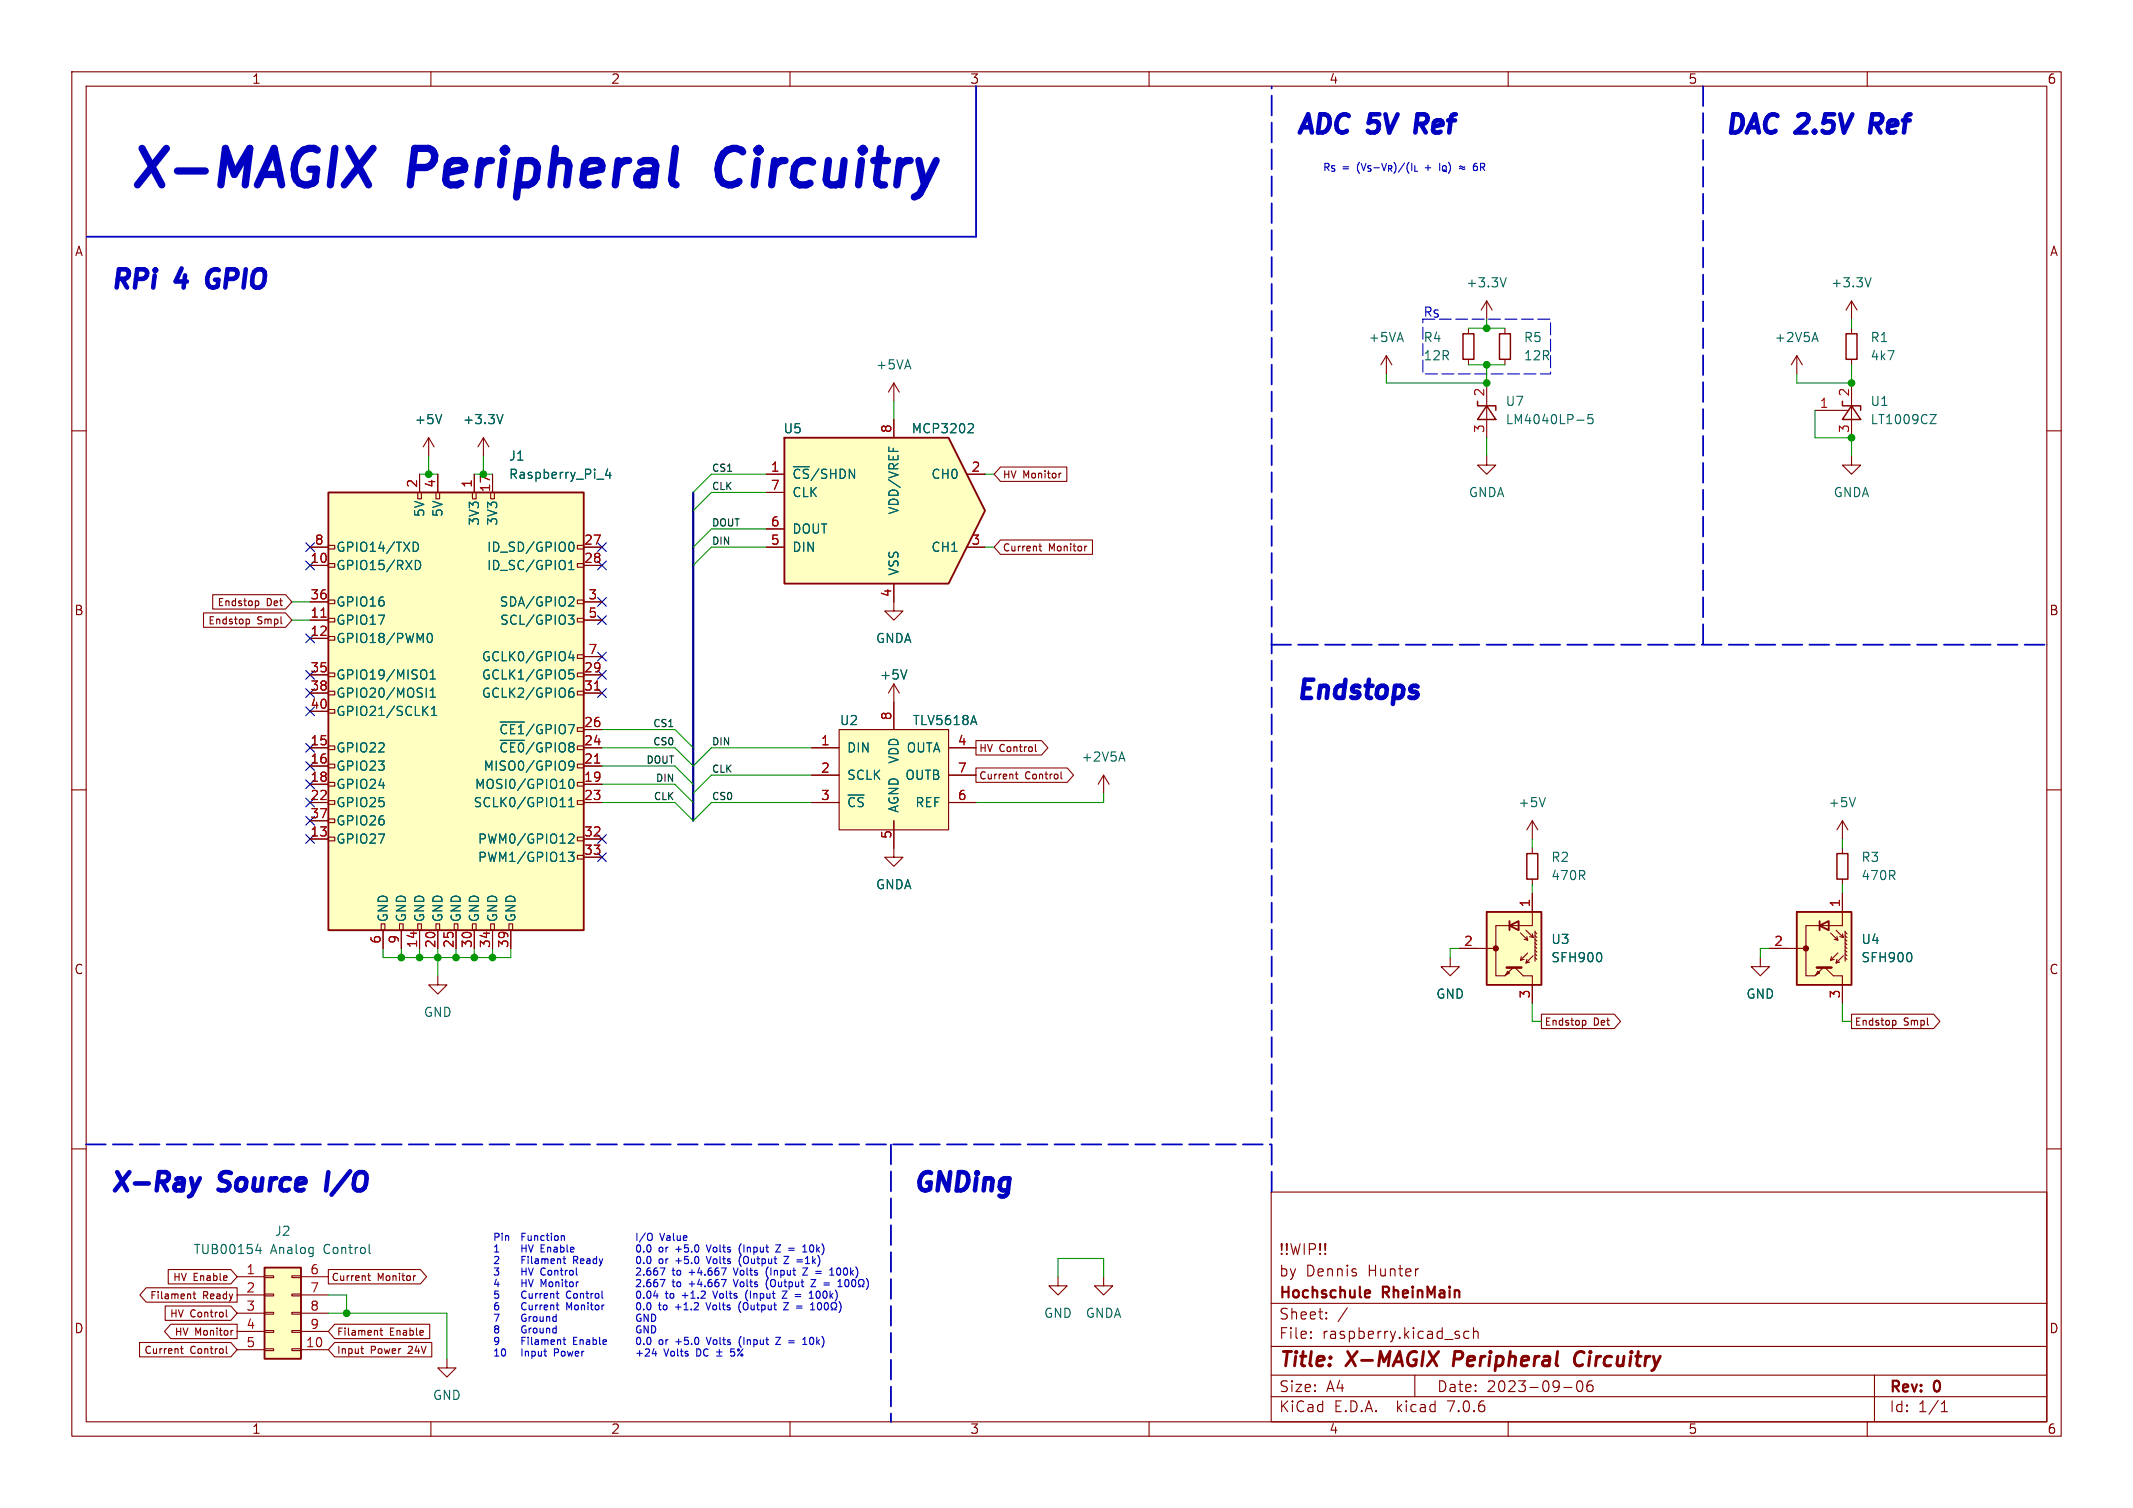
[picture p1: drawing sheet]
<svg xmlns="http://www.w3.org/2000/svg" width="297mm" height="210mm" viewBox="0 0 297 210" stroke-linecap="round" stroke-linejoin="round" font-family="sans-serif">
<g fill="none" stroke="#840000" stroke-width=".15">
<path d="M10 10h277v190h-277zM12 12h273v186h-273zM60 10v2M110 10v2M160 10v2M210 10v2M260 10v2M10 60h2M204.5 45.7v.8M204.5 50v.8M207 53.3v7.7M209.5 45.7v.8"/>
<path d="M209.5 50v.8M252.7 57.2h4.7M257.8 53.3v7.7M257.8 45.7v.8M257.8 50v.8M285 60h2M43.2 78.7h2.5M43.2 76.2h2.5M45.7 78.5h.9v.5h-.9zM45.7 75.9h.9v.6h-.9zM58.2 68.6h.5v.9h-.5zM58.4 66v2.6"/>
<path d="M60.7 68.6h.5v.9h-.5zM61 66v2.6M65.8 68.6h.5v.9h-.5zM66 66v2.6M68.3 68.6h.5v.9h-.5zM68.6 66v2.6M80.4 78.5h.9v.5h-.9zM80.4 75.9h.9v.6h-.9zM81.3 78.7h2.5M81.3 76.2h2.5M207 63.5v1.3h1.3l-1.3 1.2-1.3-1.2h1.3M43.2 86.4h2.5"/>
<path d="M43.2 88.9h2.5M43.2 94h2.5M43.2 83.8h2.5M43.2 96.5h2.5M43.2 99.1h2.5M45.7 98.8h.9v.5h-.9zM45.7 96.3h.9v.5h-.9zM45.7 93.7h.9v.5h-.9zM45.7 88.6h.9v.6h-.9zM45.7 86.1h.9v.5h-.9zM45.7 83.6h.9v.5h-.9zM80.4 96.3h.9v.5h-.9z"/>
<path d="M80.4 93.7h.9v.5h-.9zM80.4 91.2h.9v.5h-.9zM80.4 86.1h.9v.5h-.9zM80.4 83.6h.9v.5h-.9zM81.3 86.4h2.5M81.3 94h2.5M81.3 83.8h2.5M81.3 96.5h2.5M81.3 91.4h2.5M124.5 97.8v3.8M10 110h2M43.2 104.1h2.5"/>
<path d="M43.2 111.8h2.5M43.2 116.8h2.5M43.2 106.7h2.5M43.2 109.2h2.5M43.2 114.3h2.5M45.7 116.6h.9v.5h-.9zM45.7 114h.9v.6h-.9zM45.7 111.5h.9v.5h-.9zM45.7 109h.9v.5h-.9zM45.7 106.4h.9v.5h-.9zM45.7 103.9h.9v.5h-.9zM80.4 119.1h.9v.5h-.9z"/>
<path d="M80.4 116.6h.9v.5h-.9zM80.4 111.5h.9v.5h-.9zM80.4 109h.9v.5h-.9zM80.4 106.4h.9v.5h-.9zM81.3 104.1h2.5M81.3 111.8h2.5M81.3 116.8h2.5M81.3 106.7h2.5M81.3 109.2h2.5M81.3 101.6h2.5M81.3 119.4h2.5M113 104.1h3.8"/>
<path d="M113 108h3.8M113 111.8h3.8M116.8 101.6h15.3v14h-15.3zM124.5 114.3v5.1h1.2l-1.2 1.3-1.3-1.3h1.3M132.1 104.1h3.8M132.1 108h3.8M132.1 111.8h3.8M153.7 108l-.8 1.2M153.7 108v2.5M153.7 108l.7 1.2M256.5 118.1v.8M285 110h2"/>
<path d="M53.1 128.7h.5v.8h-.5zM53.3 129.5v2.6M55.6 128.7h.5v.8h-.5zM55.9 129.5v2.6M58.2 128.7h.5v.8h-.5zM58.4 129.5v2.6M60.7 128.7h.5v.8h-.5zM61 135.9v1.3h1.2l-1.2 1.2-1.3-1.2h1.3M61 129.5v2.6M63.2 128.7h.6v.8h-.6zM63.5 129.5v2.6M65.8 128.7h.5v.8h-.5z"/>
<path d="M66 129.5v2.6M68.3 128.7h.5v.8h-.5zM68.6 129.5v2.6M70.9 128.7h.5v.8h-.5zM71.1 129.5v2.6M245.1 133.4v1.2h1.3l-1.3 1.3-1.3-1.3h1.3M256.5 122.4v.8M10 160h2M285 160h2M33 177.8h3.8M36.8 177.7h1.3v.2h-1.3zM40.6 177.7h1.3v.2h-1.3z"/>
<path d="M41.9 177.8h3.8M177 166h108v32h-108zM197.4 176.7h.1M33 188h3.8M33 180.3h3.8M33 182.9h3.8M33 185.4h3.8M36.8 187.8h1.3v.3h-1.3zM36.8 185.3h1.3v.2h-1.3zM36.8 182.8h1.3v.2h-1.3zM36.8 180.2h1.3v.3h-1.3zM40.6 187.8h1.3v.3h-1.3z"/>
<path d="M40.6 185.3h1.3v.2h-1.3zM40.6 182.8h1.3v.2h-1.3zM40.6 180.2h1.3v.3h-1.3zM41.9 188h3.8M41.9 180.3h3.8M41.9 182.9h3.8M41.9 185.4h3.8M60 198v2M62.2 189.2v1.3h1.3l-1.3 1.3-1.2-1.3h1.2M110 198v2M160 198v2M177 194.5h108"/>
<path d="M177 191.5h108M177 187.5h108M177 181.5h108M182.5 186.3h.1l-.1 .1M182.5 186.3v.1M182.5 185.5v.1M182.5 185.5h.1l-.1 .1M184.7 183.6v.1M184.7 183.6h-.1l.1 .1M184.7 182.8v.1M184.7 182.8h-.1l.1 .1M187.6 182.1l-1.3 2"/>
<path d="M197 191.5v3M204.5 185.5l-.4-.1-.3 .3v.4l.2 .2 .1 .1 .4-.1M205.2 185.5a.37 .37 0 0 1 .6 .1v.8M205.2 184.9v1.5M210 198v2M217.7 193.2h1.2M219.7 192.4a.36 .36 0 0 1 .3-.1 .36 .36 0 0 1 .3 .3 .77 .77 0 0 1-.4 1.2 .91 .91 0 0 1-.2-1.4zM221.2 192.4a1.17 1.17 0 0 0-.1 1.3l.1 .1 .5-.1 .1-.2v-.3l-.3-.3h-.3l-.2 .3M260 198v2M261 191.5v6.5M270.3 196.6h.9M270.3 195.5l.4-.4v1.5"/>
</g>
<path d="M202.6 188.2l-.3 2M220.2 188.2a1.13 1.13 0 0 0-.9 .7 1.13 1.13 0 0 0 .2 1.2l.3 .1 .5-.1" fill="none" stroke="#840000" stroke-width=".4"/>
<path d="M190.3 179.7l.4 .1 .1 .2-.7 .2M190.7 180.6l-.4 .1" fill="none" stroke="#840000" stroke-width=".3"/>
<path d="M203.7 46.5h1.5v3.5h-1.5zM205.7 55.9v.6h2.6v.7M207 56.5l1.3 1.9h-2.6zM208.8 46.5h1.5v3.5h-1.5zM256.5 55.9v.6h2.6v.7M257 46.5h1.6v3.5h-1.6zM257.8 56.5l1.3 1.9h-2.6zM255.8 118.9h1.5v3.5h-1.5z" fill="none" stroke="#840000" stroke-width=".2"/>
<g fill="#ffffc2" stroke="#ffffc2" stroke-width=".14">
<path d="M116.8 101.6h15.3v14h-15.3z"/>
<path d="M36.8 176.5h5.1v12.7h-5.1z"/>
<path d="M45.7 68.6h35.6v60.9h-35.6z"/>
</g>
<g fill="none" stroke="#006464" stroke-width=".15">
<path d="M219.6 58.5h.9M221.8 57.7h-.6l-.1 .6 .2-.1 .4 .1 .1 .2v.4l-.2 .1h-.3l-.2-.1M268.7 57.7h.9l-.9 1.3h.9M57.5 75.5a.64 .64 0 0 1 .8 .6 .64 .64 0 0 1-.8 .7M57.8 78a.64 .64 0 0 1 .8 .7 .64 .64 0 0 1-.8 .6M79.2 79.3h.7M79.2 78.4l.4-.4v1.3M79.4 75.6l.2-.1a.79 .79 0 0 1 0 1.3l-.2-.1M83.1 66.7h1M84.6 65.3l-.3 .9h.8M84.9 65.8v.8M59.1 98.9l.5 .7"/>
<path d="M59.4 93.5v.9M59.5 88.7l.1-.4 .3-.1a.79 .79 0 0 1 0 1.3l-.3-.1-.1-.4M59.6 98.4l-.7 .7M59.9 94.6h.7M59.9 97.1h.7M59.9 93.7l.4-.4v1.3M59.9 96.2l.4-.4v1.3M60.1 99.6h.7M60.1 98.7l.3-.3v1.2M79.1 85.7h.8l-.4 .5 .4 .1v.4l-.2 .2h-.4M79.2 96.6l.2-.3 .4 .1 .1 .2v.3l-.2 .2-.4-.1-.1-.1M79.4 83.1l.4 .1 .1 .3v.2l-.8 .7h.8"/>
<path d="M79.5 90.7l-.3 .9h.8M79.8 95.8a.5 .5 0 0 0-.6 .6M79.8 91.2v.8M79.9 93.3h-.6l-.1 .6 .2-.1h.4l.1 .2v.4l-.2 .2h-.3l-.2-.2M135.6 99.6l.4 1.3M69.6 103.1h3.4M69.6 100.6h3.4M78 112.3h.7M79.1 118.7h.8l-.4 .5 .4 .1v.5l-.2 .2-.5-.1M79.2 116.3l.2-.2h.3l.2 .2v.2v.2l-.8 .7h.8M79.2 112.3h.7M79.2 111.4l.4-.3v1.2"/>
<path d="M79.3 108.7l.3-.2a.79 .79 0 0 1 0 1.3l-.2-.1-.1-.1-.1-.6zM79.9 106.5l-.2 .3-.4-.1-.1-.2v-.3l.1-.1 .4-.1 .2 .1a.84 .84 0 0 1-.3 1.2h-.3M155.9 105.6h.6M156.2 104.7l.4 1.3M35.9 173.2l-.3 .9h.8M36.2 173.7v.9M51.4 173.3v1.1l.2 .2"/>
</g>
<path d="M45.7 68.6h35.6v60.9h-35.6zM36.8 176.5h5.1v12.7h-5.1z" fill="none" stroke="#840000" stroke-width=".25"/>
<path d="M44.7 85.9h.7M82.8 96.1h.7M82.8 106.3h.7" fill="none" stroke="#a90000" stroke-width=".15"/>
<path d="M250.2 127h7.6v10.2h-7.6z" fill="#ffffc2"/>
<circle cx="251.5" cy="132.1" r=".36" fill="#840000" stroke="#840000" stroke-width=".15"/>
<path d="M250.2 127h7.6v10.2h-7.6zM253.4 128.9l1.2-.6v1.2zM253.4 128.3v1.2" fill="none" stroke="#840000" stroke-width=".25"/>
<g fill="none" stroke="#840000" stroke-width=".15">
<path d="M124.5 53.3v2.6M124.5 53.3l-.8 1.3M124.5 53.3l.7 1.3M193 49.5l-.7 1.3M193 49.5v2.6M193 49.5l.8 1.3M59.7 61l-.8 1.2M59.7 61v2.5M59.7 61l.8 1.2M67.3 61l-.8 1.2M67.3 61v2.5M67.3 61l.8 1.2"/>
<path d="M124.5 95.3l-.8 1.2M124.5 95.3v2.5M124.5 95.3l.7 1.2M213.4 114.3l-.8 1.3M213.4 114.3v2.5M213.4 118.1v.8M213.4 114.3l.7 1.3M213.4 122.4v.8M246.4 132.1h5.1M253.1 135.3l.3 .2-.5 .3zM254.1 134.7l1.2 1.2h1.2v3.8M254.9 129.9l1 1-.1-.5"/>
<path d="M255 133.2l-.1 .5M255.4 130.8l.5 .1M255.7 129.5l1 1.1-.2-.6M255.8 133.6l-.1 .5M255.9 132.7l-1 1 .5-.1M256.2 130.4l.5 .2M256.5 124.5v4.4h-5v7h1.2l1.2-1.2M256.7 133.1l-1 1 .5-.1M256.9 129.8l.3 .2M256.9 130.3l.3 .3M256.9 130.8l.3 .3M256.9 131.3l.3 .3"/>
<path d="M256.9 131.8l.3 .3M256.9 132.3l.3 .3M256.9 132.8l.3 .3M256.9 133.4l.3 .2M256.9 129.7v4.2"/>
</g>
<path d="M253 134.7h2" fill="none" stroke="#840000" stroke-width=".36"/>
<path d="M61.5 57.7l-.4 1.3M70 57.7l-.4 1.3M126.3 93.3l-.4 1.3M215.2 111.1l-.4 1.2M266.1 132.8l.1 .3-.1 .7" fill="none" stroke="#006464" stroke-width=".15"/>
<path d="M212.6 118.9h1.5v3.5h-1.5z" fill="none" stroke="#840000" stroke-width=".2"/>
<path d="M207 127h7.6v10.2h-7.6z" fill="#ffffc2"/>
<circle cx="208.3" cy="132.1" r=".36" fill="#840000" stroke="#840000" stroke-width=".15"/>
<path d="M207 127h7.6v10.2h-7.6zM210.2 128.9l1.3-.6v1.2zM210.2 128.3v1.2" fill="none" stroke="#840000" stroke-width=".25"/>
<g fill="none" stroke="#840000" stroke-width=".15">
<path d="M207 41.9l-.8 1.3M207 41.9v2.6M207 41.9l.8 1.3M201.9 133.4v1.2h1.3l-1.3 1.3-1.2-1.3h1.2M203.2 132.1h5.1M209.9 135.3l.3 .2-.5 .3zM210.9 134.7l1.2 1.2h1.3v3.8M211.7 129.9l1 1-.1-.5M211.8 133.2l-.1 .5M212.2 130.8l.5 .1M212.5 129.5l1 1.1-.1-.6M212.6 133.6l-.1 .5"/>
<path d="M212.7 132.7l-1 1 .5-.1M213 130.4l.5 .2M213.4 124.5v4.4h-5.1v7h1.2l1.2-1.2M213.5 133.1l-1 1 .5-.1M213.7 129.8l.3 .2M213.7 130.3l.3 .3M213.7 130.8l.3 .3M213.7 131.3l.3 .3M213.7 131.8l.3 .3M213.7 132.3l.3 .3M213.7 132.8l.3 .3M213.7 133.4l.3 .2"/>
<path d="M213.7 129.7v4.2"/>
</g>
<path d="M209.8 134.7h2" fill="none" stroke="#840000" stroke-width=".36"/>
<path d="M209.7 38.7l-.4 1.2M222.9 132.8l.1 .3-.1 .7" fill="none" stroke="#006464" stroke-width=".15"/>
<path d="M109.2 61h22.9l5.1 10.1-5.1 10.2h-22.9z" fill="#ffffc2"/>
<path d="M109.2 61h22.9l5.1 10.1-5.1 10.2h-22.9z" fill="none" stroke="#840000" stroke-width=".25"/>
<g fill="none" stroke="#840000" stroke-width=".15">
<path d="M124.5 58.4v2.6M250.2 49.5l-.8 1.3M250.2 49.5v2.6M250.2 49.5l.8 1.3M257.8 41.9l-.8 1.3M257.8 41.9v2.6M257.8 41.9l.8 1.3M43.2 76.2h2.5M43.2 78.7h2.5M58.4 66v2.6M61 66v2.6M66 66v2.6"/>
<path d="M68.6 66v2.6M81.3 76.2h2.5M81.3 78.7h2.5M106.7 66h2.5M106.7 76.2h2.5M106.7 73.7h2.5M106.7 68.6h2.5M134.6 66h2.6M134.6 76.2h2.6M139.3 65h9.2v2h-9.2l-.9-1zM139.3 75.2h12.8v2h-12.8l-.9-1zM144.7 76.1h.3"/>
<path d="M144.8 75.7v.9l.2 .1M147.8 65.9h-.2M151.3 76.1h-.2M257.8 63.5v1.3h1.3l-1.3 1.2-1.3-1.2h1.3M28.3 85.4h11.5l.8 1-.8 1h-11.5zM29.6 82.8h10.2l.8 1-.8 1h-10.2zM34.4 86.2l.3 .1v.1v.4l-.3 .1M35.7 83.7h.2l.1 .2v.4h-.3M43.2 86.4h2.5M43.2 88.9h2.5M43.2 94h2.5M43.2 83.8h2.5"/>
<path d="M43.2 96.5h2.5M43.2 99.1h2.5M81.3 86.4h2.5M81.3 94h2.5M81.3 83.8h2.5M81.3 96.5h2.5M81.3 91.4h2.5M124.5 81.3v3.8h1.2l-1.2 1.3-1.3-1.3h1.3M124.5 97.8v3.8M43.2 104.1h2.5M43.2 111.8h2.5M43.2 116.8h2.5"/>
<path d="M43.2 106.7h2.5M43.2 109.2h2.5M43.2 114.3h2.5M81.3 104.1h2.5M81.3 111.8h2.5M81.3 116.8h2.5M81.3 106.7h2.5M81.3 109.2h2.5M81.3 101.6h2.5M81.3 119.4h2.5M113 104.1h3.8M113 108h3.8"/>
<path d="M113 111.8h3.8M124.5 114.3v3.8M132.1 104.1h3.8M132.1 108h3.8M132.1 111.8h3.8M135.9 103.1h9.1l.9 1-.9 1h-9.1zM135.9 106.9h12.7l.9 1.1-.9 1h-12.7zM141.4 107.8h.3M141.5 107.5v.8l.2 .2M144.2 103.7v.8l.1 .2M147.7 107.5v.8l.2 .2M256.5 114.3l-.7 1.3"/>
<path d="M256.5 114.3v2.5M256.5 114.3l.8 1.3M53.3 129.5v2.6M55.9 129.5v2.6M58.4 129.5v2.6M61 129.5v2.6M63.5 129.5v2.6M66 129.5v2.6M68.6 129.5v2.6M71.1 129.5v2.6M203.2 132.1h2.5M213.4 124.5v2.5"/>
<path d="M213.4 137.2v2.5M246.4 132.1h2.5M256.5 124.5v2.5M256.5 137.2v2.5M214.6 141.2h10.2l.9 1-.9 1h-10.2zM220.4 142.1h.3l.1 .2v.4l-.4 .1M257.8 141.2h11.4l.9 1-.9 1h-11.4zM263.6 142.1h.2l.2 .2v.4l-.4 .1M20.4 179.3h12.6v2h-12.6l-.9-1zM23.4 176.8h8.7l.9 1-.9 1h-8.7zM27 179.9v.8l.3 .2M45.7 176.8h12.8l.9 1-.9 1h-12.8z"/>
<path d="M51.2 177.7h.4M51.3 177.3v.9l.3 .1M57.9 177.7h-.2M147.3 177.8v1.3h1.3l-1.3 1.2-1.3-1.2h1.3M153.7 177.8v1.3h1.2l-1.2 1.2-1.3-1.2h1.3M19.4 187h12.7l.9 1-.9 1h-12.7zM23 181.9h9.1l.9 1-.9 1h-9.1zM23.8 184.4h9.2v2h-9.2l-.9-1zM25.1 187.8h.4M25.3 187.5v.8l.2 .2M26.9 180.2h.4M31.5 187.5v.8l.2 .2"/>
<path d="M31.5 182.4v.9l.2 .1M32.4 185.3l-.2 .1M46.6 187h13.5v2h-13.5l-.9-1zM46.6 184.4h13.2v2h-13.2l-.9-1zM50.2 187.8h.4M50.4 188.3l.2 .2M52.9 185.3h.4M53 184.9v.9l.3 .1"/>
</g>
<g fill="none" stroke="#006464" stroke-width=".15">
<path d="M260.5 38.7l-.4 1.2M61.5 57.7l-.4 1.3M70 57.7l-.4 1.3M135 59l.4 .1 .1 .3v.1l-.7 .8h.7M252.4 47.2h.6M252.7 46.3l.5 1.3M57.5 75.5a.64 .64 0 0 1 .8 .6 .64 .64 0 0 1-.8 .7M57.8 78a.64 .64 0 0 1 .8 .7 .64 .64 0 0 1-.8 .6M79.2 79.3h.7M79.2 78.4l.4-.4v1.3M79.4 75.6l.2-.1a.79 .79 0 0 1 0 1.3l-.2-.1M83.1 66.7h1"/>
<path d="M84.6 65.3l-.3 .9h.8M84.9 65.8v.8M59.1 98.9l.5 .7M59.4 93.5v.9M59.5 88.7l.1-.4 .3-.1a.79 .79 0 0 1 0 1.3l-.3-.1-.1-.4M59.6 98.4l-.7 .7M59.9 94.6h.7M59.9 97.1h.7M59.9 93.7l.4-.4v1.3M59.9 96.2l.4-.4v1.3M60.1 99.6h.7M60.1 98.7l.3-.3v1.2"/>
<path d="M79.1 85.7h.8l-.4 .5 .4 .1v.4l-.2 .2h-.4M79.2 96.6l.2-.3 .4 .1 .1 .2v.3l-.2 .2-.4-.1-.1-.1M79.4 83.1l.4 .1 .1 .3v.2l-.8 .7h.8M79.5 90.7l-.3 .9h.8M79.8 95.8a.5 .5 0 0 0-.6 .6M79.8 91.2v.8M79.9 93.3h-.6l-.1 .6 .2-.1h.4l.1 .2v.4l-.2 .2h-.3l-.2-.2M126.3 93.3l-.4 1.3M135.6 99.6l.4 1.3M69.6 103.1h3.4M69.6 100.6h3.4M78 112.3h.7"/>
<path d="M79.1 118.7h.8l-.4 .5 .4 .1v.5l-.2 .2-.5-.1M79.2 116.3l.2-.2h.3l.2 .2v.2v.2l-.8 .7h.8M79.2 112.3h.7M79.2 111.4l.4-.3v1.2M79.3 108.7l.3-.2a.79 .79 0 0 1 0 1.3l-.2-.1-.1-.1-.1-.6zM79.9 106.5l-.2 .3-.4-.1-.1-.2v-.3l.1-.1 .4-.1 .2 .1a.84 .84 0 0 1-.3 1.2h-.3M258.4 111.1l-.5 1.2M222.9 132.8l.1 .3-.1 .7M266.1 132.8l.1 .3-.1 .7"/>
</g>
<path d="M197.2 17.2h1M197.8 17.2l.7 1.3M198.4 15.9h-1l-.3 2.6M260.5 17.2h1M261.1 17.2l.7 1.3M261.7 15.9h-1l-.3 2.6M29.9 37.5a1.52 1.52 0 0 0-.7 2.4l.6 .1M26.6 164.1l.4 1.7M27 165.8l-.3 .6M27.8 164.1l-.8 1.7M45.7 163.2l-.3 2.6M48.8 163.1l-2.6 3.3" fill="none" stroke="#0000c2" stroke-width=".63"/>
<path d="M52 20.7l-4.1 5M100.7 21.4a3.6 3.6 0 0 0-.4 3.6l.4 .5" fill="none" stroke="#0000c2" stroke-width="1"/>
<g fill="none" stroke="#0000c2" stroke-width=".15">
<path d="M177.1 12h.1M237.1 89.8h.1M285 89.8h.1M177 159.3v.1M72.7 173.4v1M72.7 176.6v1M72.7 178.2v1M72.7 173.8h.6M72.7 177.1h.6M72.7 178.7h.6M73.3 173.4v1M73.3 176.6v1"/>
<path d="M73.3 178.2v1M73.6 173.4l.3 1 .4-1M73.6 176.6l.3 1 .4-1M73.6 178.2l.3 1 .4-1M75.5 175.4l.2-.1 .2 .1M75.9 175.4l.1-.1 .3 .1v.6M75.9 175.4v.6M76.7 175.6l.5-.1v-.1l-.3-.1-.2 .1 .1 .5h.4M77.6 179.8v.9l.2 .1M77.6 175.4l.2-.1 .2 .1 .1 .6M77.6 175.3v.7M78.4 175.3h.4"/>
<path d="M78.5 175v.8l.3 .2M88.6 176.7l.4-.1 .2 .3-.6 .7h.6M88.6 178.3l.4-.1 .2 .3-.6 .7h.6M88.7 171.7v1M88.7 175.1l.2-.1a.53 .53 0 0 1 .3 .5 .53 .53 0 0 1-.3 .5l-.2-.1-.1-.3zM88.8 173.4h.1a.53 .53 0 0 1 .3 .5 .53 .53 0 0 1-.3 .5 .66 .66 0 0 1-.1-1zM88.8 179.8h.1a.53 .53 0 0 1 .3 .5 .53 .53 0 0 1-.3 .5 .66 .66 0 0 1-.1-1zM89.6 174.3v.1M89.6 175.9v.1M89.6 177.5v.1M89.6 179.1v.1M89.9 171.7l-.9 1.3"/>
<path d="M90.2 171.9l.2-.2a.34 .34 0 0 1 .4 .4v.3a.33 .33 0 0 1-.3 .4 .33 .33 0 0 1-.3-.4zM90.3 175a.57 .57 0 0 0 .1 1l.1-.1M90.4 175l.1 .1M90.5 179.8h-.1a.53 .53 0 0 0-.4 .5 .53 .53 0 0 0 .4 .5h.1M90.5 176.6h-.2a.67 .67 0 0 0 0 1l.3-.1v-.3l-.2-.2h-.2l-.1 .2M90.5 178.2h-.2a.67 .67 0 0 0 0 1l.3-.1v-.3l-.2-.2h-.1l-.2 .2M91.3 176.6h-.1a.67 .67 0 0 0 0 1l.3-.1 .1-.3-.2-.2h-.3l-.1 .2M91.5 178.2h-.3a.67 .67 0 0 0 0 1l.3-.1 .1-.3-.2-.2h-.2l-.2 .2M92.1 173.7l.2 .2v.3l-.2 .2M92.7 175.3v.7M92.8 179.8v.9l.2 .1M93 175.3l-.3 .2"/>
<path d="M93.6 176.9h.4M93.6 178.5h.4M93.9 177.6h.1M93.9 179.2h.1M94.4 178.5l-.1 .2v.3l.1 .2M94.4 176.9l-.1 .2v.3l.1 .2M96.3 174.3v.1M96.8 175.1l.2-.1a.53 .53 0 0 1 .3 .5 .53 .53 0 0 1-.3 .5l-.2-.1-.1-.3zM97.2 173.4h-.1a.53 .53 0 0 0-.4 .5 .53 .53 0 0 0 .4 .5l.1-.1M99.5 177.2l.2-.2h.2l.2 .2v.2l-.2 .2-.3-.1-.1-.1M99.5 178.8l.2-.2h.2l.2 .2v.2l-.2 .2h-.2l-.2-.2M99.8 176.6l-.3 .4"/>
<path d="M100 178.2h-.3l-.2 .4M100.4 178.2h.7l-.4 1M101.1 176.6l-.4 1M101.6 175.6l.1 .2-.1 .2M101.6 175.3l.1 .1M101.7 173.7h-.3l-.1 .1v.2l.4 .1v.2h-.4M101.7 179.8v.9l.2 .1M105.4 177l-.2-.1-.1 .2v.1l.3 .1v.2h-.3M105.4 178.6l-.2-.1-.1 .2v.1l.3 .1v.2h-.3M106.6 173.7h.4M106.8 173.4v.8l.2 .2M107.7 179.8v.9l.1 .1"/>
<path d="M107.8 175.3h.4M107.9 175.8l.3 .2M109.6 179.8l-.7 1h.7M110.4 176.9h.4M110.5 176.6v.8l.3 .2M111.2 178.5v.7M111.2 179.1h.1M111.5 178.5h.4M111.7 178.2v.8l.2 .2M116.3 179.7a1.15 1.15 0 0 1 0 1.5M116.7 179.2h.6M117 178.2v1"/>
<path d="M117.7 178.4l-.1 .4 .1 .3 .2 .1 .3-.2v-.6M118.6 178.4v.4l.1 .3 .1 .1 .3-.2v-.6M119.5 178.5l.1 .4 .2 .1v.2h-.3M119.6 178.3l.1-.1a.43 .43 0 0 1 .6 .2 .43 .43 0 0 1-.2 .6v.2h.2M120.6 178a1.15 1.15 0 0 1 0 1.6M74.1 188.2h.2l.2 .2-.1 .4h-.3M74.8 180.1h.1M74.8 181.7h.1M75 188.2v.6h.3h.1M75.2 180.1v.7M75.2 181.7v.7M75.4 188.2v.6"/>
<path d="M75.5 180.1l-.3 .2M75.5 181.7l-.3 .2M75.5 186.6h.2l.2 .1M75.7 188.2h.4M75.8 182.1l.5-.1-.1-.2-.3-.1-.1 .2v.5h.4M75.8 180.5l.5-.1-.1-.2-.3-.1-.1 .2v.5h.4M75.9 186.7v.5M75.9 186.7l.1-.1h.3v.6M75.9 187.8v.9l.2 .1M76.7 180.2l.1-.1 .3 .1v.6M76.7 180.1v.7M76.7 181.7v.7"/>
<path d="M76.7 181.8l.1-.1 .3 .1v.6M76.7 186.9l.5-.1v-.2h-.3l-.2 .1 .1 .5h.4M77.4 180.1h.4M77.4 181.7h.4M77.6 181.4v.9l.2 .1M77.6 186.6v.6M77.6 186.7l.2-.1h.2l.1 .6M78.4 186.6h.4M78.5 186.2v.9l.3 .1M88.7 188.5h.7M88.8 181.5l.1-.1a.53 .53 0 0 1 .3 .5 .53 .53 0 0 1-.3 .5 .67 .67 0 0 1-.1-.9zM88.8 186.3l.1-.1a.53 .53 0 0 1 .3 .5 .53 .53 0 0 1-.3 .5 .67 .67 0 0 1-.1-.9z"/>
<path d="M89.1 188.1v.7M89.2 183.1a.47 .47 0 0 0-.6 .4 .47 .47 0 0 0 .6 .5l.1-.4h-.2M89.2 184.7a.47 .47 0 0 0-.6 .4 .47 .47 0 0 0 .6 .5l.1-.4h-.2M89.6 180.7v.1M89.6 187.1v.1M89.9 187.9l.4-.1 .1 .3-.6 .7h.6M90.3 183v1l-.6-1v1M90.3 184.6v1l-.6-1v1M90.5 186.3l-.1-.1a.53 .53 0 0 0-.4 .5 .53 .53 0 0 0 .4 .5l.1-.1M90.7 183v1a.52 .52 0 0 0 .6-.4 .52 .52 0 0 0-.3-.6M90.7 184.6a.51 .51 0 0 1 .6 .5 .51 .51 0 0 1-.6 .5zM91.1 187.8l-.3 .7h.6"/>
<path d="M91.3 188.2v.6M91.7 181.7h.4M91.8 181.4v.9l.3 .1M92.4 187.8l.4 1M92.6 180.1h.4M92.7 186.6v.6M93 186.6l-.3 .2M95.3 182.4h.5M96.2 180.8h.6M96.3 182.3v.1M96.8 186.3l.2-.1a.53 .53 0 0 1 .3 .5 .53 .53 0 0 1-.3 .5l-.2-.1-.1-.2zM97.2 180.7v.1"/>
<path d="M97.2 181.8l-.6 .6h.7M97.4 187.9l-.4-.1v1h.4M98.2 180.2l-.6 .6h.6M99.8 188.8h.7M99.8 188.3h.7M100.6 181.7h.4M100.7 181.4v.9l.3 .1M101.3 182.4h.2M101.5 181.7l-.2 .2v.1l.2 .1M101.5 180.1h.4M101.6 186.9l.1 .1-.1 .2M101.6 186.6h.1"/>
<path d="M102.2 180.8h.3M102.3 187.8h-.5l-.1 .5 .2-.1 .3 .1 .1 .1v.4h-.2h-.4M102.5 180.1l-.3 .2 .1 .1 .2 .1M103.4 187.8l-.7 1M106.6 186.6h.4M106.8 180.7l.1 .1 .3-.1M106.8 187.2h.2M107 181.7v.7h.3l.1-.1M107.2 180.1v.7M107.4 181.7v.7M107.5 180.1h.4M107.7 181.7h.4"/>
<path d="M107.9 181.4v.9l.1 .1M109.1 181.4h.7l-.7 1h.7M110.7 180.3h.8M110.7 180.6h.8M110.9 181.9h.8M110.9 182.2h.8M111.8 187.2h.5M111.8 186.5l.3-.3v1M112.9 182.4h.5M113.2 181.4v1M113.9 181.6l-.1 .4 .1 .3 .2 .1 .2-.2v-.6M114.8 181.6v.4l.1 .3 .1 .1 .3-.2v-.6"/>
<path d="M115.7 181.7l.1 .4 .2 .1v.2h-.3M116.2 181.4l.1 .1a.46 .46 0 0 1 0 .7v.2h.2M116.8 181.3a1.15 1.15 0 0 1 0 1.5M124.1 198h.1"/>
<circle cx="103.3" cy="188.7" r=".14"/>
</g>
<path d="M198.1 44.5h17.8v7.6h-17.8v-7.6" fill="none" stroke="#0000c2" stroke-width=".15" stroke-dasharray="1.7 .6"/>
<path d="M237.1 12v77.8M177 89.8h108M12 159.4h165M124.1 159.4v38.6M177.1 165.9v-153.9" fill="none" stroke="#0000c2" stroke-width=".25" stroke-dasharray="2.7 1"/>
<path d="M135.9 12v21h-123.8" fill="none" stroke="#0000c2" stroke-width=".25"/>
<path d="M96.5 68.6v45.7" fill="none" stroke="#000084" stroke-width=".3"/>
<g fill="none" stroke="#009600" stroke-width=".15">
<path d="M124.5 55.9v2.5M204.5 50.8h5M204.5 45.7h5M207 50.8v2.5h-14v-1.2M207 44.5v1.2M252.7 57.2v3.8h5.1v2.5M257.8 50.8v2.5h-7.6v-1.2M257.8 44.5v1.2M58.4 66h2.6M59.7 63.5v2.5M66 66h2.6M67.3 63.5v2.5"/>
<path d="M106.7 66h-7.6l-2.6 2.6M106.7 68.6h-7.6l-2.6 2.5M106.7 76.2h-7.6l-2.6 2.5M106.7 73.7h-7.6l-2.6 2.5M137.2 66h1.2M137.2 76.2h1.2M207 61v2.5M40.6 83.8h2.6M40.6 86.4h2.6M83.8 104.1h10.2l2.5 2.6 2.6-2.6h13.9M83.8 111.8h10.2l2.5 2.5 2.6-2.5h13.9M83.8 101.6h10.2l2.5 2.5"/>
<path d="M83.8 109.2h10.2l2.5 2.6M83.8 106.7h10.2l2.5 2.5M113 108h-13.9l-2.6 2.5M153.7 110.5v1.3h-17.8M213.4 116.8v1.3M256.5 116.8v1.3M53.3 132.1v1.3h17.8v-1.3M55.9 132.1v1.3M58.4 132.1v1.3M61 132.1v3.8M63.5 132.1v1.3M66 132.1v1.3"/>
<path d="M68.6 132.1v1.3M203.2 132.1h-1.3v1.3M213.4 123.2v1.3M213.4 139.7v2.5h1.2M246.4 132.1h-1.3v1.3M256.5 123.2v1.3M256.5 139.7v2.5h1.3M147.3 177.8v-2.5h6.4v2.5M45.7 182.9h16.5v6.3M45.7 180.3h2.6v2.6"/>
</g>
<g fill="none" stroke="#000084" stroke-width=".15">
<path d="M42.6 78.1l1.2 1.2M42.6 75.6l1.2 1.2M43.8 78.1l-1.2 1.2M43.8 75.6l-1.2 1.2M83.2 78.1l1.2 1.2M83.2 75.6l1.2 1.2M84.4 78.1l-1.2 1.2M84.4 75.6l-1.2 1.2M42.6 93.4l1.2 1.2M42.6 98.5l1.2 1.2M42.6 88.3l1.2 1.2M42.6 95.9l1.2 1.2"/>
<path d="M43.8 93.4l-1.2 1.2M43.8 98.5l-1.2 1.2M43.8 88.3l-1.2 1.2M43.8 95.9l-1.2 1.2M83.2 95.9l1.2 1.2M83.2 85.8l1.2 1.2M83.2 90.8l1.2 1.2M83.2 93.4l1.2 1.2M83.2 83.2l1.2 1.2M84.4 95.9l-1.2 1.2M84.4 85.8l-1.2 1.2M84.4 90.8l-1.2 1.2"/>
<path d="M84.4 93.4l-1.2 1.2M84.4 83.2l-1.2 1.2M42.6 108.6l1.2 1.2M42.6 111.2l1.2 1.2M42.6 116.2l1.2 1.2M42.6 113.7l1.2 1.2M42.6 106.1l1.2 1.2M42.6 103.5l1.2 1.2M43.8 108.6l-1.2 1.2M43.8 111.2l-1.2 1.2M43.8 116.2l-1.2 1.2M43.8 113.7l-1.2 1.2"/>
<path d="M43.8 106.1l-1.2 1.2M43.8 103.5l-1.2 1.2M83.2 116.2l1.2 1.2M83.2 118.8l1.2 1.2M84.4 116.2l-1.2 1.2M84.4 118.8l-1.2 1.2"/>
</g>
<path d="M44.7 85.9h.7M82.8 96.1h.7M82.8 106.3h.7" fill="none" stroke="#a90000" stroke-width=".15"/>
<g fill="#009600" stroke="#009600" stroke-width=".15">
<circle cx="257.8" cy="53.3" r=".46"/>
<circle cx="207" cy="45.7" r=".46"/>
<circle cx="207" cy="50.8" r=".46"/>
<circle cx="207" cy="53.3" r=".46"/>
<circle cx="48.3" cy="182.9" r=".46"/>
<circle cx="58.4" cy="133.4" r=".46"/>
<circle cx="63.5" cy="133.4" r=".46"/>
<circle cx="66" cy="133.4" r=".46"/>
<circle cx="68.6" cy="133.4" r=".46"/>
<circle cx="61" cy="133.4" r=".46"/>
<circle cx="55.9" cy="133.4" r=".46"/>
<circle cx="67.3" cy="66" r=".46"/>
<circle cx="59.7" cy="66" r=".46"/>
<circle cx="257.8" cy="61" r=".46"/>
</g>
<g font-size="7.1" fill="#0000c2">
<text x="17.8" y="26.4">X-MAGIX</text>
<text x="57.3" y="26.4">Peripheral</text>
<text x="102.2" y="26.4">Circuitry</text>
</g>
<g font-size="3.5" fill="#0000c2">
<text x="180.3" y="18.8">ADC</text>
<text x="190.9" y="18.8">5V</text>
<text x="198.9" y="18.8">Ref</text>
<text x="240" y="18.8">DAC</text>
<text x="250.6" y="18.8">2.5V</text>
<text x="262.2" y="18.8">Ref</text>
<text x="15.2" y="40.4">RPi</text>
<text x="24.9" y="40.4">4</text>
<text x="30.6" y="40.4">GPIO</text>
<text x="180.3" y="97.5">Endstops</text>
<text x="15.2" y="166.1">X-Ray</text>
<text x="30.9" y="166.1">Source</text>
<text x="47.2" y="166.1">I/O</text>
<text x="127" y="166.1">GNDing</text>
</g>
<g font-size="2.8" fill="#840000">
<text x="178" y="190.9">Title:</text>
<text x="187.7" y="190.9">X-MAGIX</text>
<text x="203.2" y="190.9">Peripheral</text>
<text x="220.9" y="190.9">Circuitry</text>
</g>
<g font-size="2.1" fill="#840000">
<text x="178" y="178">by</text>
<text x="178" y="175">!!WIP!!</text>
<text x="181.8" y="178">Dennis</text>
<text x="190.5" y="178">Hunter</text>
<text x="178" y="184">Sheet:</text>
<text x="178" y="181.2">Hochschule</text>
<text x="192.6" y="181.2">RheinMain</text>
<text x="178" y="186.7">File:</text>
<text x="184.1" y="186.7">raspberry.kicad_sch</text>
<text x="178" y="196.9">KiCad</text>
<text x="178" y="194.1">Size:</text>
<text x="184.7" y="194.1">A4</text>
<text x="185.7" y="196.9">E.D.A.</text>
<text x="194.6" y="196.9">kicad</text>
<text x="200" y="194.1">Date:</text>
<text x="201.8" y="196.9">7.0.6</text>
<text x="207" y="194.1">2023-09-06</text>
<text x="263" y="194.3">Rev:</text>
<text x="263" y="196.9">Id:</text>
<text x="267.1" y="196.9">1/1</text>
<text x="269.4" y="194.3">0</text>
</g>
<g font-size="1.8" fill="#840000">
<text x="35" y="11.9">1</text>
<text x="85" y="11.9">2</text>
<text x="185" y="11.9">4</text>
<text x="235" y="11.9">5</text>
<text x="285" y="11.9">6</text>
<text x="10.3" y="35.9">A</text>
<text x="285.3" y="35.9">A</text>
<text x="10.3" y="85.9">B</text>
<text x="285.3" y="85.9">B</text>
<text x="10.3" y="135.9">C</text>
<text x="285.3" y="135.9">C</text>
<text x="10.3" y="185.9">D</text>
<text x="285.3" y="185.9">D</text>
<text x="35" y="199.9">1</text>
<text x="85" y="199.9">2</text>
<text x="135" y="199.9">3</text>
<text x="185" y="199.9">4</text>
<text x="235" y="199.9">5</text>
<text x="285" y="199.9">6</text>
</g>
<g font-size="1.8" fill="#0000c2">
<text x="135" y="11.9">3</text>
<text x="198.1" y="44.2">R_{S}</text>
</g>
<g font-size="1.8" fill="#006464">
<text x="204.1" y="40.2">+3.3V</text>
<text x="254.9" y="40.2">+3.3V</text>
<text x="190.5" y="47.9">+5VA</text>
<text x="198.1" y="47.9">R4</text>
<text x="212.1" y="47.9">R5</text>
<text x="247" y="47.9">+2V5A</text>
<text x="260.4" y="47.9">R1</text>
<text x="121.9" y="51.7">+5VA</text>
<text x="198.1" y="50.4">12R</text>
<text x="212.1" y="50.4">12R</text>
<text x="260.4" y="50.4">4k7</text>
<text x="57.7" y="59.3">+5V</text>
<text x="64.4" y="59.3">+3.3V</text>
<text x="209.6" y="59.3">LM4040LP-5</text>
<text x="209.6" y="56.7">U7</text>
<text x="260.4" y="56.7">U1</text>
<text x="260.4" y="59.3">LT1009CZ</text>
<text x="70.8" y="64.4">J1</text>
<text x="109" y="60.6">U5</text>
<text x="126.8" y="60.6">MCP3202</text>
<text x="70.8" y="66.9">Raspberry_Pi_4</text>
<text x="110.2" y="66.9">~{CS}/SHDN</text>
<text x="110.2" y="69.4">CLK</text>
<text x="125.3" y="71.7" transform="rotate(-90 125.3 71.7)">VDD/VREF</text>
<text x="129.6" y="66.9">CH0</text>
<text x="204.4" y="69.4">GNDA</text>
<text x="255.2" y="69.4">GNDA</text>
<text x="46.7" y="77.1">GPIO14/TXD</text>
<text x="59.3" y="72.1" transform="rotate(-90 59.3 72.1)">5V</text>
<text x="61.8" y="72.1" transform="rotate(-90 61.8 72.1)">5V</text>
<text x="66.9" y="73.3" transform="rotate(-90 66.9 73.3)">3V3</text>
<text x="67.7" y="77.1">ID_SD/GPIO0</text>
<text x="69.4" y="73.3" transform="rotate(-90 69.4 73.3)">3V3</text>
<text x="110.2" y="77.1">DIN</text>
<text x="110.2" y="74.5">DOUT</text>
<text x="129.6" y="77.1">CH1</text>
<text x="46.7" y="79.6">GPIO15/RXD</text>
<text x="67.7" y="79.6">ID_SC/GPIO1</text>
<text x="125.3" y="80.3" transform="rotate(-90 125.3 80.3)">VSS</text>
<text x="46.7" y="87.2">GPIO17</text>
<text x="46.7" y="89.8">GPIO18/PWM0</text>
<text x="46.7" y="84.7">GPIO16</text>
<text x="69.5" y="84.7">SDA/GPIO2</text>
<text x="69.5" y="87.2">SCL/GPIO3</text>
<text x="121.9" y="89.8">GNDA</text>
<text x="46.7" y="94.8">GPIO19/MISO1</text>
<text x="67" y="94.8">GCLK1/GPIO5</text>
<text x="67" y="92.3">GCLK0/GPIO4</text>
<text x="122.4" y="94.8">+5V</text>
<text x="46.7" y="97.4">GPIO20/MOSI1</text>
<text x="46.7" y="99.9">GPIO21/SCLK1</text>
<text x="67" y="97.4">GCLK2/GPIO6</text>
<text x="116.8" y="101.2">U2</text>
<text x="127" y="101.2">TLV5618A</text>
<text x="46.7" y="105">GPIO22</text>
<text x="46.7" y="107.5">GPIO23</text>
<text x="67.2" y="107.5">MISO0/GPIO9</text>
<text x="69.4" y="105">~{CE0}/GPIO8</text>
<text x="69.4" y="102.5">~{CE1}/GPIO7</text>
<text x="117.9" y="105">DIN</text>
<text x="125.3" y="106.4" transform="rotate(-90 125.3 106.4)">VDD</text>
<text x="126.1" y="105">OUTA</text>
<text x="150.5" y="106.3">+2V5A</text>
<text x="46.7" y="110.1">GPIO24</text>
<text x="46.7" y="112.6">GPIO25</text>
<text x="65.8" y="112.6">SCLK0/GPIO11</text>
<text x="66" y="110.1">MOSI0/GPIO10</text>
<text x="117.9" y="108.8">SCLK</text>
<text x="117.9" y="112.6">~{CS}</text>
<text x="125.3" y="113.3" transform="rotate(-90 125.3 113.3)">AGND</text>
<text x="126" y="108.8">OUTB</text>
<text x="127.4" y="112.6">REF</text>
<text x="211.3" y="112.6">+5V</text>
<text x="254.5" y="112.6">+5V</text>
<text x="46.7" y="117.7">GPIO27</text>
<text x="46.7" y="115.2">GPIO26</text>
<text x="66.5" y="117.7">PWM0/GPIO12</text>
<text x="66.5" y="120.2">PWM1/GPIO13</text>
<text x="121.9" y="124.1">GNDA</text>
<text x="215.9" y="120.2">R2</text>
<text x="215.9" y="122.8">470R</text>
<text x="259.1" y="120.2">R3</text>
<text x="259.1" y="122.8">470R</text>
<text x="54.2" y="128.5" transform="rotate(-90 54.2 128.5)">GND</text>
<text x="56.7" y="128.5" transform="rotate(-90 56.7 128.5)">GND</text>
<text x="59.3" y="128.5" transform="rotate(-90 59.3 128.5)">GND</text>
<text x="61.8" y="128.5" transform="rotate(-90 61.8 128.5)">GND</text>
<text x="64.4" y="128.5" transform="rotate(-90 64.4 128.5)">GND</text>
<text x="66.9" y="128.5" transform="rotate(-90 66.9 128.5)">GND</text>
<text x="69.4" y="128.5" transform="rotate(-90 69.4 128.5)">GND</text>
<text x="72" y="128.5" transform="rotate(-90 72 128.5)">GND</text>
<text x="215.9" y="131.7">U3</text>
<text x="259.1" y="131.7">U4</text>
<text x="215.9" y="134.2">SFH900</text>
<text x="259.1" y="134.2">SFH900</text>
<text x="58.9" y="141.8">GND</text>
<text x="199.9" y="139.3">GND</text>
<text x="243.1" y="139.3">GND</text>
<text x="38.2" y="172.3">J2</text>
<text x="26.9" y="174.9">TUB00154</text>
<text x="37.7" y="174.9">Analog</text>
<text x="45.2" y="174.9">Control</text>
<text x="145.3" y="183.7">GND</text>
<text x="151.1" y="183.7">GNDA</text>
<text x="60.2" y="195.2">GND</text>
</g>
<g font-size="1.8" fill="#a90000">
<text x="206.8" y="55.3" transform="rotate(-90 206.8 55.3)">2</text>
<text x="253.3" y="56.9">1</text>
<text x="257.6" y="55.3" transform="rotate(-90 257.6 55.3)">2</text>
<text x="107.2" y="65.8">1</text>
<text x="124.2" y="60.4" transform="rotate(-90 124.2 60.4)">8</text>
<text x="135.2" y="65.8">2</text>
<text x="206.8" y="60.4" transform="rotate(-90 206.8 60.4)">3</text>
<text x="257.6" y="60.4" transform="rotate(-90 257.6 60.4)">3</text>
<text x="58.2" y="68" transform="rotate(-90 58.2 68)">2</text>
<text x="60.7" y="68" transform="rotate(-90 60.7 68)">4</text>
<text x="65.8" y="68" transform="rotate(-90 65.8 68)">1</text>
<text x="68.3" y="68.6" transform="rotate(-90 68.3 68.6)">17</text>
<text x="107.2" y="68.3">7</text>
<text x="43.7" y="75.9">8</text>
<text x="81.2" y="75.9">27</text>
<text x="107.2" y="75.9">5</text>
<text x="107.2" y="73.4">6</text>
<text x="135.2" y="75.9">3</text>
<text x="43.1" y="78.5">10</text>
<text x="43.1" y="83.6">36</text>
<text x="81.2" y="78.5">28</text>
<text x="81.8" y="83.6">3</text>
<text x="124.2" y="83.3" transform="rotate(-90 124.2 83.3)">4</text>
<text x="43.1" y="86.1">11</text>
<text x="43.1" y="88.6">12</text>
<text x="81.8" y="86.1">5</text>
<text x="43.1" y="93.7">35</text>
<text x="81.2" y="93.7">29</text>
<text x="81.8" y="91.2">7</text>
<text x="43.1" y="96.3">38</text>
<text x="43.1" y="98.8">40</text>
<text x="81.2" y="101.3">26</text>
<text x="81.2" y="96.3">31</text>
<text x="124.2" y="100.4" transform="rotate(-90 124.2 100.4)">8</text>
<text x="43.1" y="103.9">15</text>
<text x="43.1" y="106.4">16</text>
<text x="81.2" y="106.4">21</text>
<text x="81.2" y="103.9">24</text>
<text x="114.2" y="103.9">1</text>
<text x="114.2" y="107.7">2</text>
<text x="133.3" y="103.9">4</text>
<text x="133.3" y="107.7">7</text>
<text x="43.1" y="109">18</text>
<text x="43.1" y="111.5">22</text>
<text x="81.2" y="109">19</text>
<text x="81.2" y="111.5">23</text>
<text x="114.2" y="111.5">3</text>
<text x="133.3" y="111.5">6</text>
<text x="43.1" y="116.6">13</text>
<text x="43.1" y="114">37</text>
<text x="81.2" y="116.6">32</text>
<text x="81.2" y="119.1">33</text>
<text x="124.2" y="116.9" transform="rotate(-90 124.2 116.9)">5</text>
<text x="53.1" y="131.5" transform="rotate(-90 53.1 131.5)">6</text>
<text x="55.6" y="131.5" transform="rotate(-90 55.6 131.5)">9</text>
<text x="203.8" y="131.8">2</text>
<text x="213.1" y="126.4" transform="rotate(-90 213.1 126.4)">1</text>
<text x="246.9" y="131.8">2</text>
<text x="256.3" y="126.4" transform="rotate(-90 256.3 126.4)">1</text>
<text x="58.2" y="132.1" transform="rotate(-90 58.2 132.1)">14</text>
<text x="60.7" y="132.1" transform="rotate(-90 60.7 132.1)">20</text>
<text x="63.2" y="132.1" transform="rotate(-90 63.2 132.1)">25</text>
<text x="65.8" y="132.1" transform="rotate(-90 65.8 132.1)">30</text>
<text x="68.3" y="132.1" transform="rotate(-90 68.3 132.1)">34</text>
<text x="70.9" y="132.1" transform="rotate(-90 70.9 132.1)">39</text>
<text x="213.1" y="139.1" transform="rotate(-90 213.1 139.1)">3</text>
<text x="256.3" y="139.1" transform="rotate(-90 256.3 139.1)">3</text>
<text x="34.2" y="177.5">1</text>
<text x="43.1" y="177.5">6</text>
<text x="34.2" y="180.1">2</text>
<text x="34.2" y="182.6">3</text>
<text x="34.2" y="185.2">4</text>
<text x="43.1" y="180.1">7</text>
<text x="43.1" y="182.6">8</text>
<text x="43.1" y="185.2">9</text>
<text x="34.2" y="187.7">5</text>
<text x="42.5" y="187.7">10</text>
</g>
<g font-size="1.4" fill="#0000c2">
<text x="184.1" y="23.9">R_{S}</text>
<text x="186.9" y="23.9">=</text>
<text x="189.2" y="23.9">(V_{S}-V_{R})/(I_{L}I_{Q})</text>
<text x="198.9" y="23.9">+</text>
<text x="204.2" y="23.9">þÿ&quot;H</text>
<text x="206.4" y="23.9">6R</text>
<text x="68.6" y="172.9">Pin Function I/O</text>
<text x="91.9" y="172.9">Value</text>
<text x="68.6" y="174.5">1 HV</text>
<text x="68.6" y="176.1">2 Filament</text>
<text x="68.6" y="177.7">3 HV</text>
<text x="68.6" y="179.3">4 HV</text>
<text x="75.3" y="174.5">Enable 0.0</text>
<text x="75.3" y="177.7">Control 2.667</text>
<text x="75.3" y="179.3">Monitor 2.667</text>
<text x="79.8" y="176.1">Ready 0.0</text>
<text x="90.4" y="174.5">or</text>
<text x="91" y="176.1">or</text>
<text x="92.3" y="177.7">to</text>
<text x="92.3" y="179.3">to</text>
<text x="93" y="174.5">+5.0</text>
<text x="93.5" y="176.1">+5.0</text>
<text x="94.8" y="177.7">+4.667</text>
<text x="94.8" y="179.3">+4.667</text>
<text x="97.6" y="174.5">Volts</text>
<text x="98.1" y="176.1">Volts</text>
<text x="101.4" y="177.7">Volts</text>
<text x="101.4" y="179.3">Volts</text>
<text x="102.3" y="174.5">(Input</text>
<text x="102.8" y="176.1">(Output</text>
<text x="106.1" y="177.7">(Input</text>
<text x="106.1" y="179.3">(Output</text>
<text x="107.7" y="174.5">Z</text>
<text x="109.4" y="176.1">Z</text>
<text x="109.7" y="174.5">=</text>
<text x="111.4" y="176.1">=1k)</text>
<text x="111.5" y="177.7">Z</text>
<text x="112" y="174.5">10k)</text>
<text x="112.6" y="179.3">Z</text>
<text x="113.5" y="177.7">=</text>
<text x="114.6" y="179.3">=</text>
<text x="115.7" y="177.7">100k)</text>
<text x="68.6" y="180.9">5 Current</text>
<text x="68.6" y="182.5">6 Current</text>
<text x="68.6" y="184.2">7 Ground</text>
<text x="68.6" y="185.8">8 Ground</text>
<text x="75.5" y="184.2">GND</text>
<text x="75.5" y="185.8">GND</text>
<text x="78.8" y="180.9">Control 0.04</text>
<text x="78.8" y="182.5">Monitor 0.0</text>
<text x="90" y="182.5">to</text>
<text x="91" y="180.9">to</text>
<text x="92.5" y="182.5">+1.2</text>
<text x="93.4" y="180.9">+1.2</text>
<text x="97.1" y="182.5">Volts</text>
<text x="98.1" y="180.9">Volts</text>
<text x="101.8" y="182.5">(Output</text>
<text x="102.8" y="180.9">(Input</text>
<text x="108.2" y="180.9">Z</text>
<text x="108.4" y="182.5">Z</text>
<text x="112.4" y="180.9">100k)</text>
<text x="68.6" y="187.4">9 Filament</text>
<text x="68.6" y="189">10 Input</text>
<text x="77.1" y="189">Power +24</text>
<text x="79.8" y="187.4">Enable 0.0</text>
<text x="91" y="187.4">or</text>
<text x="93" y="189">Volts</text>
<text x="93.5" y="187.4">+5.0</text>
<text x="97.7" y="189">DC</text>
<text x="98.1" y="187.4">Volts</text>
<text x="102.8" y="187.4">(Input</text>
<text x="108.3" y="187.4">Z</text>
<text x="110.2" y="187.4">=</text>
<text x="112.5" y="187.4">10k)</text>
</g>
<g font-size="1.4" fill="#0f0f0f">
<text x="99.1" y="65.8">CS1</text>
<text x="99.1" y="68.3">CLK</text>
<text x="99.1" y="75.9">DIN</text>
<text x="99.1" y="73.4">DOUT</text>
<text x="90.8" y="101.3">CS1</text>
<text x="89.9" y="106.4">DOUT</text>
<text x="90.8" y="103.9">CS0</text>
<text x="99.1" y="107.7">CLK</text>
<text x="99.1" y="103.9">DIN</text>
<text x="90.9" y="111.5">CLK</text>
<text x="91.2" y="108.9">DIN</text>
<text x="99.1" y="111.5">CS0</text>
</g>
<g font-size="1.4" fill="#840000">
<text x="139.6" y="66.8">HV</text>
<text x="142.5" y="66.8">Monitor</text>
<text x="139.6" y="77">Current</text>
<text x="146.1" y="77">Monitor</text>
<text x="28.9" y="87.2">Endstop</text>
<text x="30.2" y="84.6">Endstop</text>
<text x="35.8" y="87.2">Smpl</text>
<text x="37.1" y="84.6">Det</text>
<text x="136.3" y="104.9">HV</text>
<text x="139.2" y="104.9">Control</text>
<text x="136.3" y="108.8">Current</text>
<text x="142.8" y="108.8">Control</text>
<text x="215" y="143">Endstop</text>
<text x="221.9" y="143">Det</text>
<text x="258.2" y="143">Endstop</text>
<text x="265.1" y="143">Smpl</text>
<text x="24" y="178.6">HV</text>
<text x="26.9" y="178.6">Enable</text>
<text x="46.1" y="178.6">Current</text>
<text x="52.6" y="178.6">Monitor</text>
<text x="20.8" y="181.1">Filament</text>
<text x="23.5" y="183.7">HV</text>
<text x="26.5" y="183.7">Control</text>
<text x="28.2" y="181.1">Ready</text>
<text x="20" y="188.8">Current</text>
<text x="24.2" y="186.2">HV</text>
<text x="26.5" y="188.8">Control</text>
<text x="27.1" y="186.2">Monitor</text>
<text x="46.8" y="188.8">Input</text>
<text x="46.8" y="186.2">Filament</text>
<text x="51.6" y="188.8">Power</text>
<text x="54.3" y="186.2">Enable</text>
<text x="57.1" y="188.8">24V</text>
</g>
</svg>
